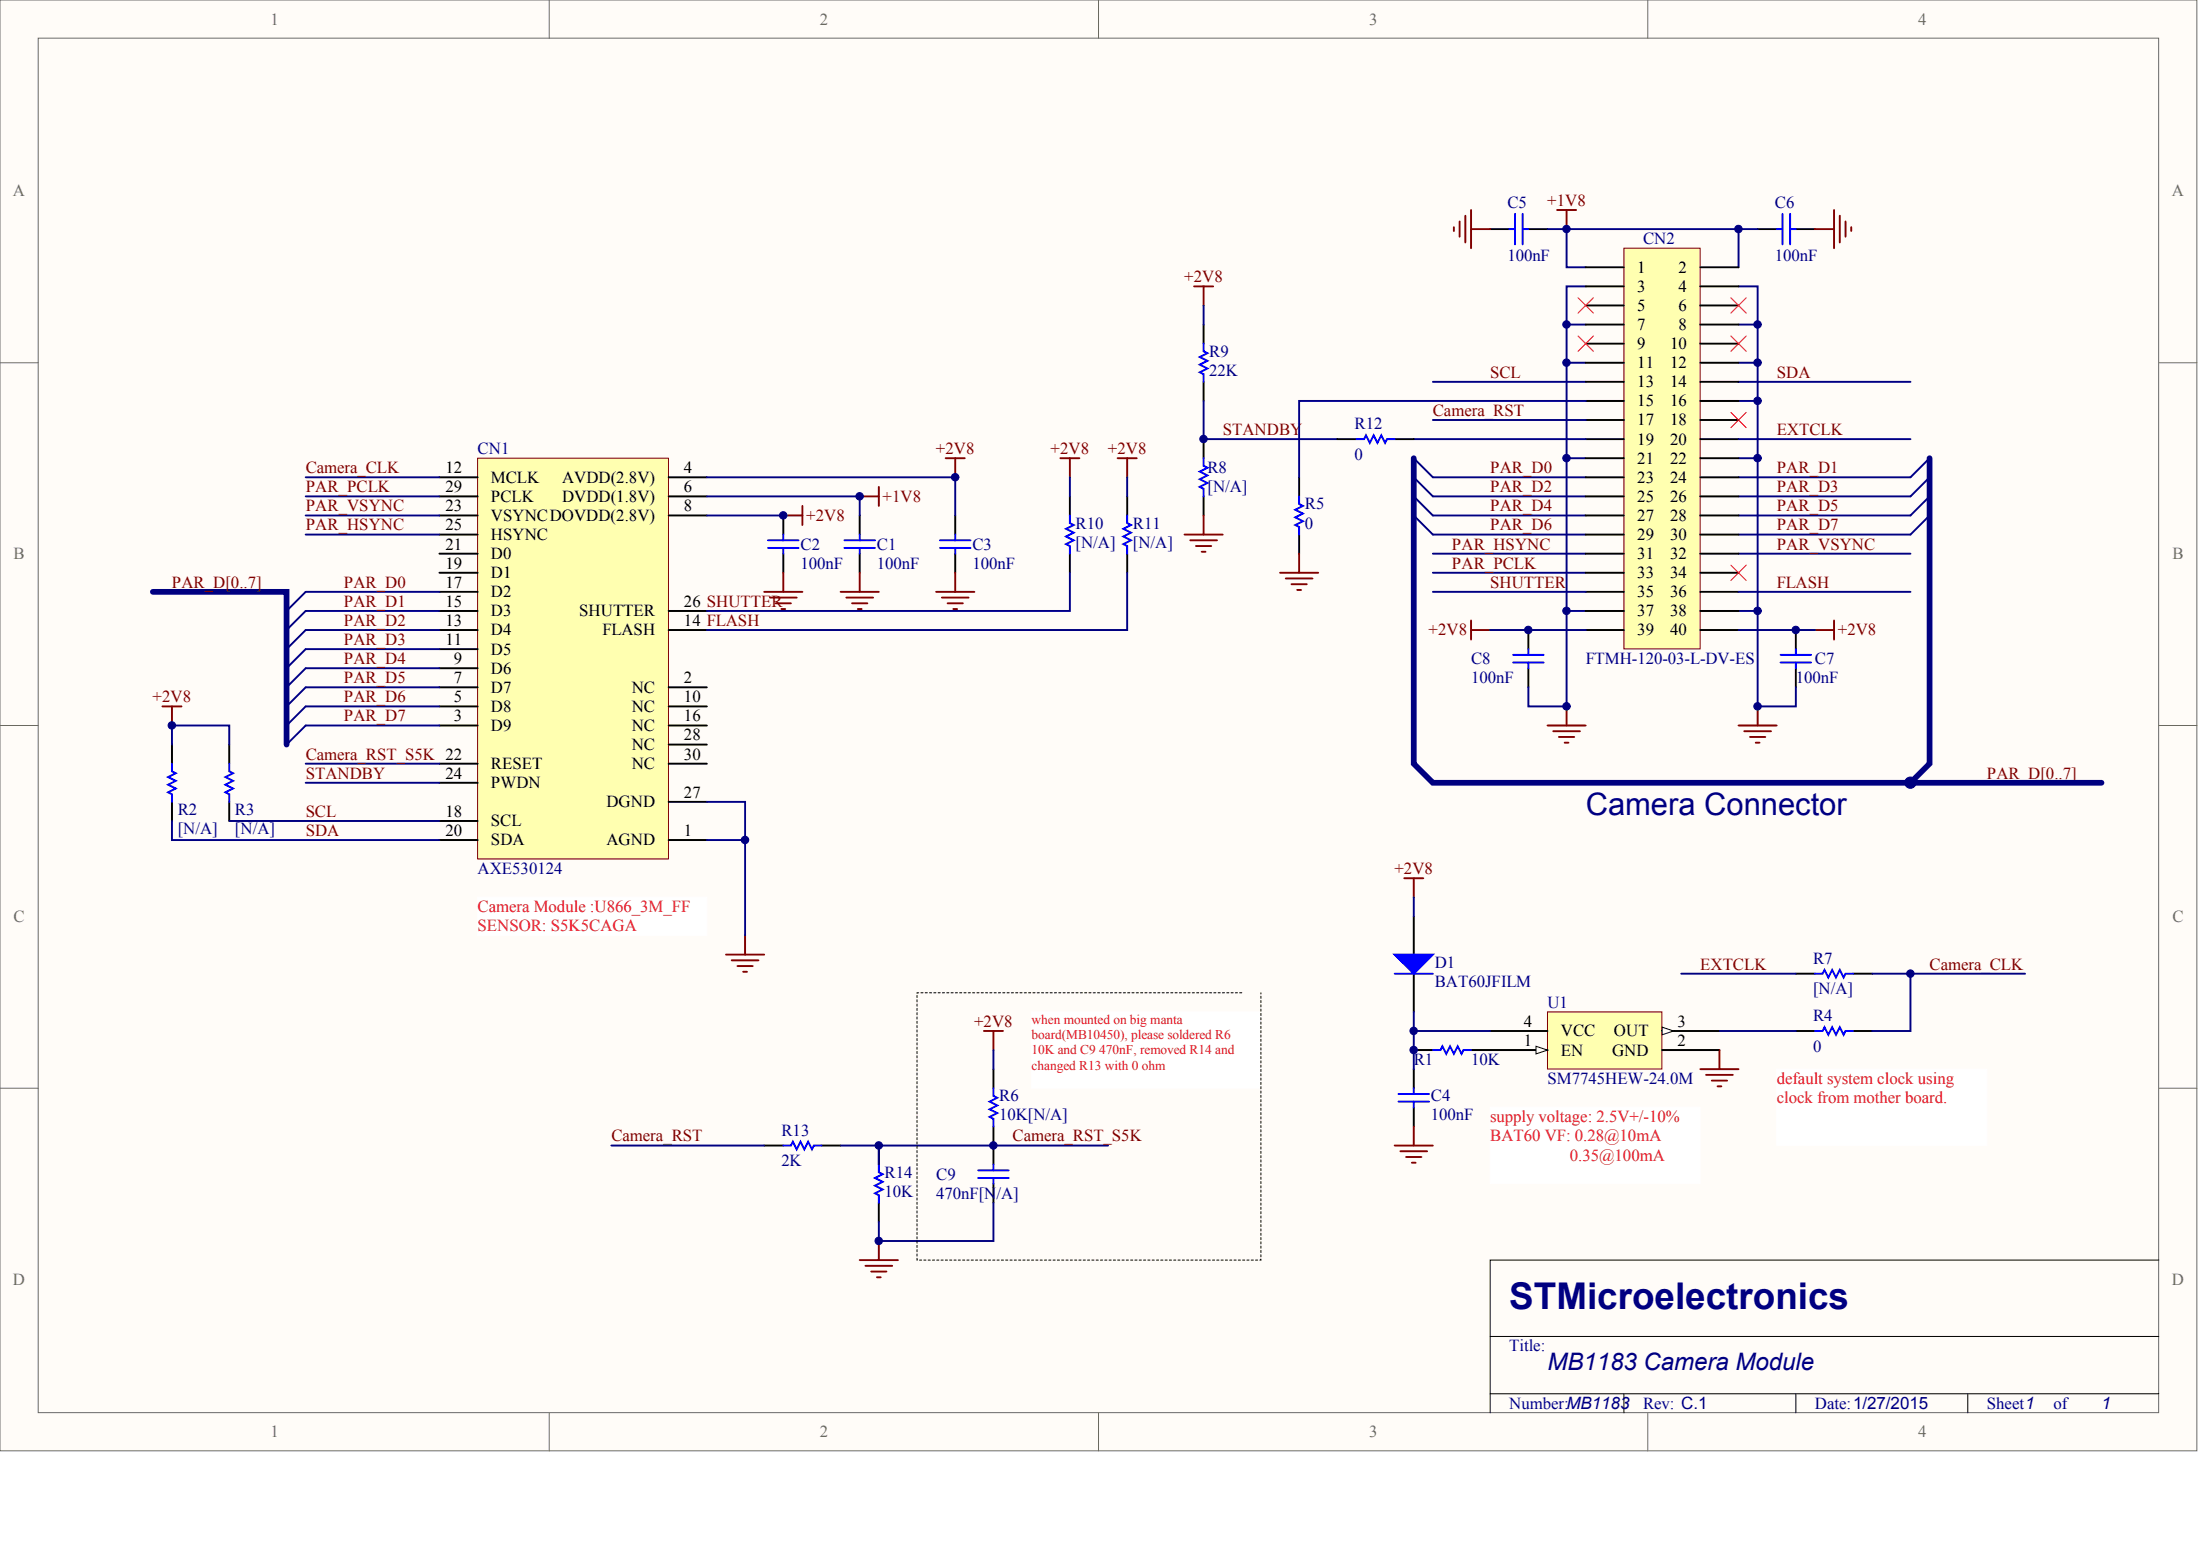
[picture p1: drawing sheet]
<svg xmlns="http://www.w3.org/2000/svg" width="840mm" height="594mm" viewBox="0 0 840 594" stroke-linecap="round" stroke-linejoin="round" font-family="sans-serif">
<g fill="#fffcf8" stroke="#696969" stroke-width=".38">
<path d="M0 0h838.4v553.6h-838.4z"/>
<path d="M14.6 14.6h809.2v524.4h-809.2z"/>
</g>
<path d="M209.6 0v14.6M419.2 0v14.6M628.9 0v14.6M0 138.4h14.6M823.9 138.4h14.6M0 276.8h14.6M823.9 276.8h14.6M0 415.2h14.6M823.9 415.2h14.6M209.6 539.1v14.5M419.2 539.1v14.5M628.9 539.1v14.5" fill="none" stroke="#696969" stroke-width=".38"/>
<path d="M823.9 480.8h-255.2v58.3M568.7 509.9h255.2M568.7 531.8h255.2M619.7 531.8v7.3M685.4 531.8v7.3M751 531.8v7.3" fill="none" stroke="#000" stroke-width=".38"/>
<g fill="none" stroke="#000080" stroke-width=".73">
<path d="M590.6 87.4h7.3M663.5 87.4h7.3M605.2 109.3h-7.3v160.2h-14.6v-7.3M605.2 102h-7.3v-14.6h65.6v14.6M663.5 109.3h7.3v160.2h14.6v-7.3M597.9 138.4h7.3M597.9 123.8h7.3M663.5 138.4h7.3M663.5 123.8h7.3M546.8 145.7h58.4M663.5 153h7.3M663.5 145.7h65.6"/>
<path d="M539.5 174.8l7.3 7.3h58.4M597.9 174.8h7.3M663.5 174.8h7.3M539.5 182.1l7.3 7.3h58.4M539.5 189.4l7.3 7.3h58.4M539.5 196.7l7.3 7.3h58.4M663.5 182.1h65.6M663.5 189.4h65.6M663.5 196.7h65.6M546.8 211.3h58.4M546.8 218.5h58.4M663.5 204h65.6"/>
<path d="M663.5 211.3h65.6M597.9 233.1h7.3M663.5 233.1h7.3"/>
</g>
<g fill="none" stroke="#800000" stroke-width=".73">
<path d="M554.9 86.7v1.4M557 84.5v5.8M559.2 82.3v10.2M561.4 80.1v14.6M561.4 87.4h7.3M594.2 80.1h7.3M597.9 80.1v7.3M692.7 87.4h7.3M700 80.1v14.6M702.1 82.3v10.2M704.3 84.5v5.8M706.5 86.7v1.4"/>
<path d="M561.4 236.8v7.2M700 236.8v7.2M561.4 240.4h7.3M692.7 240.4h7.3M590.6 276.8h14.6M592.8 279h10.2M597.9 269.5v7.3M663.5 276.8h14.6M665.7 279h10.2M670.8 269.5v7.3M595 281.2h5.8M597.1 283.4h1.5"/>
<path d="M667.9 281.2h5.8M670.1 283.4h1.4"/>
</g>
<path d="M568.7 87.4h7.3M583.3 87.4h7.3M670.8 87.4h7.3M685.4 87.4h7.3M583.3 240.4v7.3M583.3 255v7.2M685.4 240.4v7.3M685.4 255v7.2" fill="none" stroke="#000" stroke-width=".73"/>
<g fill="none" stroke="#00f" stroke-width=".73">
<path d="M576 87.4h2.2M578.2 81.6v11.6M581.1 81.6v11.6M581.1 87.4h2.2M678.1 87.4h2.2M680.3 81.6v11.6M683.2 87.4h2.2M683.2 81.6v11.6M577.5 252.8h11.6M577.5 249.9h11.6M583.3 247.7v2.2M583.3 252.8v2.2"/>
<path d="M679.5 252.8h11.7M679.5 249.9h11.7M685.4 247.7v2.2M685.4 252.8v2.2"/>
</g>
<path d="M619.7 94.7h29.1v152.9h-29.1z" fill="#ffffb0" stroke="#800000" stroke-width=".38"/>
<g fill="none" stroke="#000" stroke-width=".73">
<path d="M605.2 102h14.5M605.2 109.3h14.5M605.2 116.6h14.5M648.9 102h14.6M648.9 109.3h14.6M648.9 116.6h14.6M605.2 123.8h14.5M605.2 131.1h14.5M605.2 138.4h14.5M648.9 123.8h14.6M648.9 131.1h14.6M648.9 138.4h14.6"/>
<path d="M605.2 145.7h14.5M605.2 153h14.5M648.9 145.7h14.6M648.9 153h14.6M605.2 160.3h14.5M605.2 167.5h14.5M605.2 174.8h14.5M648.9 160.3h14.6M648.9 167.5h14.6M648.9 174.8h14.6M605.2 182.1h14.5M605.2 189.4h14.5"/>
<path d="M605.2 196.7h14.5M648.9 182.1h14.6M648.9 189.4h14.6M648.9 196.7h14.6M605.2 204h14.5M605.2 211.3h14.5M605.2 218.5h14.5M648.9 204h14.6M648.9 211.3h14.6M648.9 218.5h14.6M605.2 225.8h14.5M605.2 233.1h14.5"/>
<path d="M648.9 225.8h14.6M648.9 233.1h14.6M605.2 240.4h14.5M648.9 240.4h14.6"/>
</g>
<path d="M663.5 167.5h65.6M736.4 174.8l-7.3 7.3M736.4 182.1l-7.3 7.3M736.4 189.4l-7.3 7.3M736.4 196.7l-7.3 7.3M568.7 240.4h36.5M663.5 240.4h29.2" fill="none" stroke="#000080" stroke-width=".73"/>
<path d="M602.2 113.6l5.9 5.9M608.1 113.6l-5.9 5.9M660.6 113.6l5.8 5.9M666.4 113.6l-5.8 5.9M602.2 128.2l5.9 5.8M608.1 128.2l-5.9 5.8M660.6 128.2l5.8 5.8M666.4 128.2l-5.8 5.8M660.6 157.3l5.8 5.9M666.4 157.3l-5.8 5.9M660.6 215.6l5.8 5.9M666.4 215.6l-5.8 5.9" fill="none" stroke="#f00" stroke-width=".38"/>
<path d="M590.6 386.1h43.7v21.8h-43.7z" fill="#ffffb0" stroke="#800000" stroke-width=".38"/>
<path d="M568.7 400.7h21.9" fill="none" stroke="#000" stroke-width=".73"/>
<path d="M586.2 399.2l4.4 1.5-4.4 1.4z" fill="#fffcf8" stroke="#000" stroke-width=".38"/>
<path d="M634.3 393.4h21.9M634.3 400.7h21.9" fill="none" stroke="#000" stroke-width=".73"/>
<path d="M634.3 391.9l4.4 1.5-4.4 1.4z" fill="#fffcf8" stroke="#000" stroke-width=".38"/>
<g fill="none" stroke="#000" stroke-width=".73">
<path d="M459.3 123.8v7.3M459.3 145.7v7.3M495.8 182.1v7.3M495.8 204v7.3M539.5 349.7v14.5M539.5 371.5v14.6M685.4 371.5h7.3M707.2 371.5h7.3M568.7 393.4h21.9M685.4 393.4h7.3M707.2 393.4h7.3M379.1 407.9v7.3"/>
<path d="M539.5 400.7h7.3M539.5 407.9v7.3M561.4 400.7h7.3M379.1 429.8v7.3M539.5 422.5v7.3"/>
</g>
<g fill="none" stroke="#800000" stroke-width=".73">
<path d="M455.7 109.3h7.3M459.3 109.3v7.3M488.5 218.5h14.6M495.8 211.3v7.2M490.7 220.7h10.2M492.9 222.9h5.8M495.1 225.1h1.4M535.9 335.1h7.3M539.5 335.1v7.3M648.9 407.9h14.6M651.1 410.1h10.2M653.3 412.3h5.8"/>
<path d="M655.5 414.5h1.4M656.2 400.7v7.2M532.3 437.1h14.5M534.4 439.3h10.2M539.5 429.8v7.3M536.6 441.5h5.9M538.8 443.6h1.5"/>
</g>
<path d="M459.3 131.1v2.9l1.5 .8-2.9 1.4 2.9 1.5-2.9 1.4 2.9 1.5-2.9 1.4 1.4 .8v2.9M495.8 189.4v2.9l1.5 .7-3 1.5 3 1.5-3 1.4 3 1.5-3 1.4 1.5 .8v2.9M532.3 371.5h14.5M692.7 371.5h2.9l.7-1.4 1.5 2.9 1.4-2.9 1.5 2.9 1.4-2.9 1.5 2.9 .7-1.5h2.9M692.7 393.4h2.9l.7-1.5 1.5 2.9 1.4-2.9 1.5 2.9 1.4-2.9 1.5 2.9 .7-1.4h2.9M379.1 415.2v2.9l1.5 .8-2.9 1.4 2.9 1.5-2.9 1.4 2.9 1.5-2.9 1.5 1.4 .7v2.9M533.7 417.4h11.7M539.5 415.2v2.2M546.8 400.7h3l.7-1.5 1.4 2.9 1.5-2.9 1.5 2.9 1.4-2.9 1.5 2.9 .7-1.4h2.9M533.7 420.3h11.7M539.5 420.3v2.2" fill="none" stroke="#00f" stroke-width=".73"/>
<path d="M539.5 174.8v116.6l7.3 7.3h182.3l7.3-7.3v-116.6M729.1 298.7h72.9" fill="none" stroke="#000080" stroke-width="2.2"/>
<path d="M605.2 153h-109.4v29.1M546.8 160.3h58.4M539.5 342.4v7.3M641.6 371.5h43.8M714.5 371.5h14.6v21.9h-14.6M729.1 371.5h43.8M539.5 393.4h29.2M539.5 386.1v21.8M656.2 393.4h29.2" fill="none" stroke="#000080" stroke-width=".73"/>
<path d="M532.3 364.2h14.5l-7.3 7.3z" fill="#00f" stroke="#00f" stroke-width=".73"/>
<g fill="#fff" stroke="#fff" stroke-width=".38">
<path d="M568.7 422.5h80.1v29.1h-80.1z"/>
<path d="M678.1 407.9h80.1v29.1h-80.1z"/>
</g>
<path d="M182.3 174.8h72.8v152.9h-72.8z" fill="#ffffb0" stroke="#800000" stroke-width=".38"/>
<g fill="none" stroke="#000" stroke-width=".73">
<path d="M459.3 167.5v7.3M510.4 167.5h7.3M532.3 167.5h7.2M167.7 182.1h14.6M167.7 196.7h14.6M167.7 189.4h14.6M255.2 182.1h14.6M255.2 196.7h14.6M255.2 189.4h14.6M298.9 196.7v7.3M328.1 196.7v7.3M364.6 196.7v7.3"/>
<path d="M408.3 189.4v7.3M430.2 189.4v7.3M459.3 189.4v7.3M167.7 204h14.6M167.7 218.5h14.6M167.7 211.3h14.6M298.9 211.3v7.2M328.1 211.3v7.2M364.6 211.3v7.2M408.3 211.3v7.2M430.2 211.3v7.2M167.7 233.1h14.6"/>
<path d="M167.7 225.8h14.6M255.2 233.1h14.6M167.7 255h14.6M167.7 247.7h14.6M167.7 240.4h14.6M255.2 240.4h14.6M167.7 276.8h14.6M167.7 262.2h14.6M167.7 269.5h14.6M255.2 276.8h14.6M255.2 262.2h14.6M255.2 269.5h14.6"/>
<path d="M65.6 284.1v7.3M87.5 284.1v7.3M167.7 291.4h14.6M167.7 298.7h14.6M255.2 291.4h14.6M255.2 284.1h14.6M65.6 306v7.2M87.5 306v7.2M167.7 313.2h14.6M255.2 306h14.6M167.7 320.5h14.6M255.2 320.5h14.6"/>
<path d="M291.6 437.1h7.3M313.5 437.1h7.3M335.4 437.1v7.3M379.1 437.1v7.3M335.4 458.9v7.3M379.1 451.7v7.2"/>
</g>
<g fill="none" stroke="#000080" stroke-width=".73">
<path d="M459.3 116.6v7.2M459.3 153v14.5h51.1M539.5 167.5h65.7M116.7 182.1h51M116.7 189.4h51M116.7 196.7h51M269.8 189.4h58.3v7.3M269.8 182.1h94.8v14.6M269.8 196.7h29.1M408.3 182.1v7.3M430.2 182.1v7.3M116.7 204h51"/>
<path d="M408.3 218.5v14.6h-138.5M430.2 218.5v21.9h-160.4M167.7 225.8h-51l-7.3 7.3M167.7 233.1h-51l-7.3 7.3M546.8 225.8h58.4M663.5 225.8h65.6M167.7 240.4h-51l-7.3 7.3M167.7 247.7h-51l-7.3 7.3M167.7 255h-51l-7.3 7.2M167.7 262.2h-51l-7.3 7.3M167.7 269.5h-51l-7.3 7.3M167.7 276.8h-51l-7.3 7.3"/>
<path d="M65.6 284.1v-7.3h21.9v7.3M116.7 291.4h51M116.7 298.7h51M65.6 313.2v7.3h102.1M87.5 313.2h80.2M269.8 306h14.6v51M269.8 320.5h14.6M379.1 400.7v7.2M233.3 437.1h58.3M320.8 437.1h14.6M422.9 437.1h-87.5v7.3M379.1 458.9v14.6h-43.7v-7.3"/>
</g>
<path d="M58.3 225.8h51.1v58.3" fill="none" stroke="#000080" stroke-width="2.2"/>
<g fill="none" stroke="#00f" stroke-width=".73">
<path d="M459.3 174.8v2.9l1.5 .8-2.9 1.4 2.9 1.5-2.9 1.4 2.9 1.5-2.9 1.5 1.4 .7v2.9M517.7 167.5h2.9l.7-1.4 1.5 2.9 1.4-2.9 1.5 2.9 1.5-2.9 1.4 2.9 .7-1.5h3M408.3 196.7v2.9l1.5 .7-3 1.5 3 1.4-3 1.5 3 1.5-3 1.4 1.5 .7v3M430.2 196.7v2.9l1.4 .7-2.9 1.5 2.9 1.4-2.9 1.5 2.9 1.5-2.9 1.4 1.5 .7v3M293.1 209.1h11.7M293.1 206.2h11.7M298.9 204v2.2M298.9 209.1v2.2M322.3 209.1h11.6M322.3 206.2h11.6M328.1 204v2.2M328.1 209.1v2.2"/>
<path d="M358.7 209.1h11.7M358.7 206.2h11.7M364.6 204v2.2M364.6 209.1v2.2M65.6 291.4v2.9l1.5 .7-2.9 1.5 2.9 1.4-2.9 1.5 2.9 1.5-2.9 1.4 1.4 .7v3M87.5 291.4v2.9l1.5 .7-3 1.5 3 1.4-3 1.5 3 1.5-3 1.4 1.5 .7v3M298.9 437.1h3l.7-1.5 1.4 2.9 1.5-2.9 1.5 2.9 1.4-2.9 1.5 2.9 .7-1.4h2.9M335.4 444.4v2.9l1.5 .7-3 1.5 3 1.4-3 1.5 3 1.4-3 1.5 1.5 .7v2.9M373.3 449.5h11.7M373.3 446.6h11.7M379.1 444.4v2.2M379.1 449.5v2.2"/>
</g>
<g fill="none" stroke="#800000" stroke-width=".73">
<path d="M360.9 174.8h7.3M364.6 174.8v7.3M404.7 174.8h7.3M408.3 174.8v7.3M426.5 174.8h7.3M430.2 174.8v7.3M298.9 196.7h7.3M306.2 193v7.3M328.1 189.4h7.3M335.4 185.8v7.2M459.3 196.7v7.3M298.9 218.5v7.3"/>
<path d="M328.1 218.5v7.3M364.6 218.5v7.3M452.1 204h14.5M454.2 206.2h10.2M456.4 208.3h5.9M458.6 210.5h1.5M291.6 225.8h14.6M293.8 228h10.2M296 230.2h5.9M298.2 232.4h1.5M320.8 225.8h14.6M323 228h10.2"/>
<path d="M325.2 230.2h5.8M327.4 232.4h1.4M357.3 225.8h14.5M359.5 228h10.2M361.6 230.2h5.9M363.8 232.4h1.5M62 269.5h7.3M65.6 269.5v7.3M284.4 357v7.2M277.1 364.2h14.5M279.3 366.4h10.2M281.4 368.6h5.9"/>
<path d="M283.6 370.8h1.5M375.5 393.4h7.3M379.1 393.4v7.3M335.4 473.5v7.3M328.1 480.8h14.6M330.3 483h10.2M332.5 485.2h5.8M334.7 487.3h1.4"/>
</g>
<g fill="#fff" stroke="#fff" stroke-width=".38">
<path d="M182.3 342.4h87.4v14.5h-87.4z"/>
<path d="M393.7 386.1h87.4v29.1h-87.4z"/>
</g>
<path d="M473.9 378.8h-123.9v102h131.2v-102" fill="none" stroke="#000" stroke-width=".38" stroke-dasharray=".8 .8"/>
<g fill="#000080" stroke="#000080" stroke-width=".38">
<circle cx="65.6" cy="276.8" r="1.42"/>
<circle cx="284.3" cy="320.5" r="1.42"/>
<circle cx="298.9" cy="196.6" r="1.42"/>
<circle cx="328.1" cy="189.4" r="1.42"/>
<circle cx="335.4" cy="473.5" r="1.42"/>
<circle cx="335.4" cy="437" r="1.42"/>
<circle cx="364.5" cy="182.1" r="1.42"/>
<circle cx="379.1" cy="437" r="1.42"/>
<circle cx="459.3" cy="167.5" r="1.42"/>
<circle cx="539.5" cy="400.6" r="1.42"/>
<circle cx="539.5" cy="393.3" r="1.42"/>
<circle cx="583.3" cy="240.4" r="1.42"/>
<circle cx="597.8" cy="269.5" r="1.42"/>
<circle cx="597.8" cy="233.1" r="1.42"/>
<circle cx="597.8" cy="174.8" r="1.42"/>
<circle cx="597.8" cy="138.4" r="1.42"/>
<circle cx="597.8" cy="123.8" r="1.42"/>
<circle cx="597.8" cy="87.4" r="1.42"/>
<circle cx="663.5" cy="87.4" r="1.42"/>
<circle cx="670.8" cy="269.5" r="1.42"/>
<circle cx="670.8" cy="233.1" r="1.42"/>
<circle cx="670.8" cy="174.8" r="1.42"/>
<circle cx="670.8" cy="152.9" r="1.42"/>
<circle cx="670.8" cy="138.4" r="1.42"/>
<circle cx="670.8" cy="123.8" r="1.42"/>
<circle cx="685.3" cy="240.4" r="1.42"/>
<circle cx="729.1" cy="371.5" r="1.42"/>
<circle cx="729.1" cy="298.6" r="2.15"/>
</g>
<text font-size="14.1" fill="#000080" x="576" y="499.3">STMicroelectronics</text>
<text font-size="11.8" fill="#000080" x="605.2" y="310.8">Camera Connector</text>
<text font-size="9.2" fill="#000080" x="590.6" y="522.6">MB1183 Camera Module</text>
<text font-size="6.5" fill="#000080" x="802" y="537.7">1</text>
<g font-size="6.4" fill="#696969">
<text x="103.2" y="9.3">1</text>
<text x="312.9" y="9.3">2</text>
<text x="522.5" y="9.3">3</text>
<text x="732.1" y="9.3">4</text>
<text x="5" y="74.9">A</text>
<text x="828.9" y="74.9">A</text>
<text x="5.2" y="213.3">B</text>
<text x="829.1" y="213.3">B</text>
<text x="5.2" y="351.7">C</text>
<text x="829.1" y="351.7">C</text>
<text x="5" y="490.1">D</text>
<text x="828.9" y="490.1">D</text>
<text x="103.2" y="548.4">1</text>
<text x="312.9" y="548.4">2</text>
<text x="522.5" y="548.4">3</text>
<text x="732.1" y="548.4">4</text>
</g>
<g font-size="6.4" fill="#000080">
<text x="575.3" y="79.3">C5</text>
<text x="677.3" y="79.3">C6</text>
<text x="627" y="93.1">CN2</text>
<text x="575.3" y="99.7">100nF</text>
<text x="677.3" y="99.7">100nF</text>
<text x="461.5" y="136.1">R9</text>
<text x="461.5" y="143.4">22K</text>
<text x="516.9" y="163.8">R12</text>
<text x="182.3" y="173.3">CN1</text>
<text x="516.9" y="175.4">0</text>
<text x="460.8" y="180.5">R8</text>
<text x="460.8" y="187.8">[N/A]</text>
<text x="498" y="194.4">R5</text>
<text x="410.5" y="201.7">R10</text>
<text x="432.4" y="201.7">R11</text>
<text x="498" y="201.7">0</text>
<text x="305.5" y="209.7">C2</text>
<text x="334.7" y="209.7">C1</text>
<text x="371.1" y="209.7">C3</text>
<text x="410.5" y="209">[N/A]</text>
<text x="432.4" y="209">[N/A]</text>
<text x="305.5" y="217">100nF</text>
<text x="334.7" y="217">100nF</text>
<text x="371.1" y="217">100nF</text>
<text x="561.4" y="253.4">C8</text>
<text x="605.2" y="253.4">FTMH-120-03-L-DV-ES</text>
<text x="692.7" y="253.4">C7</text>
<text x="561.4" y="260.7">100nF</text>
<text x="685.4" y="260.7">100nF</text>
<text x="67.8" y="310.9">R2</text>
<text x="89.7" y="310.9">R3</text>
<text x="67.8" y="318.2">[N/A]</text>
<text x="89.7" y="318.2">[N/A]</text>
<text x="182.3" y="333.5">AXE530124</text>
<text x="547.6" y="369.2">D1</text>
<text x="691.9" y="367.8">R7</text>
<text x="547.6" y="376.5">BAT60JFILM</text>
<text x="691.9" y="379.4">[N/A]</text>
<text x="590.6" y="384.5">U1</text>
<text x="691.9" y="389.6">R4</text>
<text x="691.9" y="401.3">0</text>
<text x="539.5" y="406.4">R1</text>
<text x="561.4" y="406.4">10K</text>
<text x="590.6" y="413.7">SM7745HEW-24.0M</text>
<text x="381.3" y="420.2">R6</text>
<text x="546.1" y="420.2">C4</text>
<text x="381.3" y="427.5">10K[N/A]</text>
<text x="546.1" y="427.5">100nF</text>
<text x="298.2" y="433.3">R13</text>
<text x="298.2" y="445">2K</text>
<text x="337.6" y="449.4">R14</text>
<text x="357.3" y="450.1">C9</text>
<text x="337.6" y="456.6">10K</text>
<text x="357.3" y="457.4">470nF[N/A]</text>
<text x="576" y="515.6">Title:</text>
<text x="576" y="537.5">Number:MB1183</text>
<text x="627" y="537.5">Rev: C.1</text>
<text x="692.7" y="537.5">Date:1/27/2015</text>
<text x="758.3" y="537.5">Sheet1</text>
<text x="783.7" y="537.5">of</text>
</g>
<g font-size="6.4" fill="#800000">
<text x="590.5" y="78.6">+1V8</text>
<text x="452" y="107.7">+2V8</text>
<text x="568.7" y="144.1">SCL</text>
<text x="678.1" y="144.1">SDA</text>
<text x="546.8" y="158.7">Camera_RST</text>
<text x="466.6" y="166">STANDBY</text>
<text x="678.1" y="166">EXTCLK</text>
<text x="357.2" y="173.3">+2V8</text>
<text x="400.9" y="173.3">+2V8</text>
<text x="422.8" y="173.3">+2V8</text>
<text x="116.7" y="180.5">Camera_CLK</text>
<text x="568.7" y="180.5">PAR_D0</text>
<text x="678.1" y="180.5">PAR_D1</text>
<text x="116.7" y="187.8">PAR_PCLK</text>
<text x="336.9" y="191.5">+1V8</text>
<text x="568.7" y="187.8">PAR_D2</text>
<text x="678.1" y="187.8">PAR_D3</text>
<text x="116.7" y="195.1">PAR_VSYNC</text>
<text x="568.7" y="195.1">PAR_D4</text>
<text x="678.1" y="195.1">PAR_D5</text>
<text x="116.7" y="202.4">PAR_HSYNC</text>
<text x="307.7" y="198.8">+2V8</text>
<text x="568.7" y="202.4">PAR_D6</text>
<text x="678.1" y="202.4">PAR_D7</text>
<text x="554.1" y="209.7">PAR_HSYNC</text>
<text x="678.1" y="209.7">PAR_VSYNC</text>
<text x="554.1" y="217">PAR_PCLK</text>
<text x="65.6" y="224.3">PAR_D[0..7]</text>
<text x="131.2" y="224.3">PAR_D0</text>
<text x="568.7" y="224.3">SHUTTER</text>
<text x="678.1" y="224.3">FLASH</text>
<text x="131.2" y="231.5">PAR_D1</text>
<text x="131.2" y="238.8">PAR_D2</text>
<text x="545.2" y="242.5">+2V8</text>
<text x="701.4" y="242.5">+2V8</text>
<text x="131.2" y="246.1">PAR_D3</text>
<text x="131.2" y="253.4">PAR_D4</text>
<text x="131.2" y="260.7">PAR_D5</text>
<text x="58.3" y="268">+2V8</text>
<text x="131.2" y="268">PAR_D6</text>
<text x="131.2" y="275.2">PAR_D7</text>
<text x="116.7" y="289.8">Camera_RST_S5K 22</text>
<text x="116.7" y="297.1">STANDBY</text>
<text x="758.3" y="297.1">PAR_D[0..7]</text>
<text x="116.7" y="311.7">SCL</text>
<text x="116.7" y="319">SDA</text>
<text x="532.2" y="333.5">+2V8</text>
<text x="648.9" y="369.9">EXTCLK</text>
<text x="736.4" y="369.9">Camera_CLK</text>
<text x="371.8" y="391.8">+2V8</text>
<text x="233.3" y="435.5">Camera_RST</text>
<text x="386.4" y="435.5">Camera_RST_S5K</text>
</g>
<g font-size="6.4">
<text x="624.9" y="104.1">1</text>
<text x="640.6" y="104.1">2</text>
<text x="624.9" y="111.3">3</text>
<text x="640.6" y="111.3">4</text>
<text x="624.9" y="118.6">5</text>
<text x="640.6" y="118.6">6</text>
<text x="624.9" y="125.9">7</text>
<text x="640.6" y="125.9">8</text>
<text x="624.9" y="133.2">9</text>
<text x="637.4" y="133.2">10</text>
<text x="624.9" y="140.5">11</text>
<text x="637.4" y="140.5">12</text>
<text x="624.9" y="147.8">13</text>
<text x="637.4" y="147.8">14</text>
<text x="624.9" y="155">15</text>
<text x="637.4" y="155">16</text>
<text x="624.9" y="162.3">17</text>
<text x="637.4" y="162.3">18</text>
<text x="624.9" y="169.6">19</text>
<text x="637.4" y="169.6">20</text>
<text x="624.9" y="176.9">21</text>
<text x="637.4" y="176.9">22</text>
<text x="170" y="180.5">12</text>
<text x="187.4" y="184.2">MCLK</text>
<text x="214.5" y="184.2">AVDD(2.8V)</text>
<text x="261" y="180.5">4</text>
<text x="624.9" y="184.2">23</text>
<text x="637.4" y="184.2">24</text>
<text x="170" y="187.8">29</text>
<text x="187.4" y="191.5">PCLK</text>
<text x="214.5" y="191.5">DVDD(1.8V)</text>
<text x="261" y="187.8">6</text>
<text x="624.9" y="191.5">25</text>
<text x="637.4" y="191.5">26</text>
<text x="170" y="195.1">23</text>
<text x="261" y="195.1">8</text>
<text x="170" y="202.4">25</text>
<text x="187.4" y="198.8">VSYNCDOVDD(2.8V)</text>
<text x="624.9" y="198.8">27</text>
<text x="637.4" y="198.8">28</text>
<text x="170" y="209.7">21</text>
<text x="187.4" y="206">HSYNC</text>
<text x="624.9" y="206">29</text>
<text x="637.4" y="206">30</text>
<text x="187.4" y="213.3">D0</text>
<text x="624.9" y="213.3">31</text>
<text x="637.4" y="213.3">32</text>
<text x="170" y="217">19</text>
<text x="187.4" y="220.6">D1</text>
<text x="624.9" y="220.6">33</text>
<text x="637.4" y="220.6">34</text>
<text x="170" y="224.3">17</text>
<text x="187.4" y="227.9">D2</text>
<text x="624.9" y="227.9">35</text>
<text x="637.4" y="227.9">36</text>
<text x="170" y="231.5">15</text>
<text x="261" y="231.5">26 SHUTTER</text>
<text x="170" y="238.8">13</text>
<text x="187.4" y="235.2">D3</text>
<text x="221.1" y="235.2">SHUTTER</text>
<text x="261" y="238.8">14 FLASH</text>
<text x="624.9" y="235.2">37</text>
<text x="637.4" y="235.2">38</text>
<text x="187.4" y="242.5">D4</text>
<text x="230" y="242.5">FLASH</text>
<text x="624.9" y="242.5">39</text>
<text x="637.4" y="242.5">40</text>
<text x="170" y="246.1">11</text>
<text x="187.4" y="249.7">D5</text>
<text x="173.2" y="253.4">9</text>
<text x="187.4" y="257">D6</text>
<text x="173.2" y="260.7">7</text>
<text x="261" y="260.7">2</text>
<text x="173.2" y="268">5</text>
<text x="187.4" y="264.3">D7</text>
<text x="241.1" y="264.3">NC</text>
<text x="261" y="268">10</text>
<text x="173.2" y="275.2">3</text>
<text x="187.4" y="271.6">D8</text>
<text x="241.1" y="271.6">NC</text>
<text x="261" y="275.2">16</text>
<text x="187.4" y="278.9">D9</text>
<text x="241.1" y="278.9">NC</text>
<text x="241.1" y="286.2">NC</text>
<text x="261" y="282.5">28</text>
<text x="187.4" y="293.5">RESET</text>
<text x="241.1" y="293.5">NC</text>
<text x="261" y="289.8">30</text>
<text x="170" y="297.1">24</text>
<text x="187.4" y="300.7">PWDN</text>
<text x="261" y="304.4">27</text>
<text x="170" y="311.7">18</text>
<text x="231.4" y="308">DGND</text>
<text x="187.4" y="315.3">SCL</text>
<text x="170" y="319">20</text>
<text x="187.4" y="322.6">SDA</text>
<text x="231.4" y="322.6">AGND</text>
<text x="261" y="319">1</text>
<text x="581.5" y="391.8">4</text>
<text x="595.7" y="395.4">VCC</text>
<text x="616" y="395.4">OUT</text>
<text x="640.2" y="391.8">3</text>
<text x="581.5" y="399.1">1</text>
<text x="640.2" y="399.1">2</text>
<text x="595.7" y="402.7">EN</text>
<text x="615.2" y="402.7">GND</text>
</g>
<g font-size="6.4" fill="#ee0e22">
<text x="182.3" y="348.1">Camera Module :U866_3M_FF</text>
<text x="182.3" y="355.4">SENSOR: S5K5CAGA</text>
<text x="678.1" y="413.7">default system clock using</text>
<text x="678.1" y="420.9">clock from mother board.</text>
<text x="568.7" y="428.2">supply voltage: 2.5V+/-10%</text>
<text x="568.7" y="435.5">BAT60 VF: 0.28@10mA</text>
<text x="599.1" y="442.8">0.35@100mA</text>
</g>
<g font-size="5.1" fill="#ee0e22">
<text x="393.7" y="390.6">when mounted on big manta</text>
<text x="393.7" y="396.5">board(MB10450), please soldered R6</text>
<text x="393.7" y="402.3">10K and C9 470nF, removed R14 and</text>
<text x="393.7" y="408.1">changed R13 with 0 ohm</text>
</g>
</svg>
